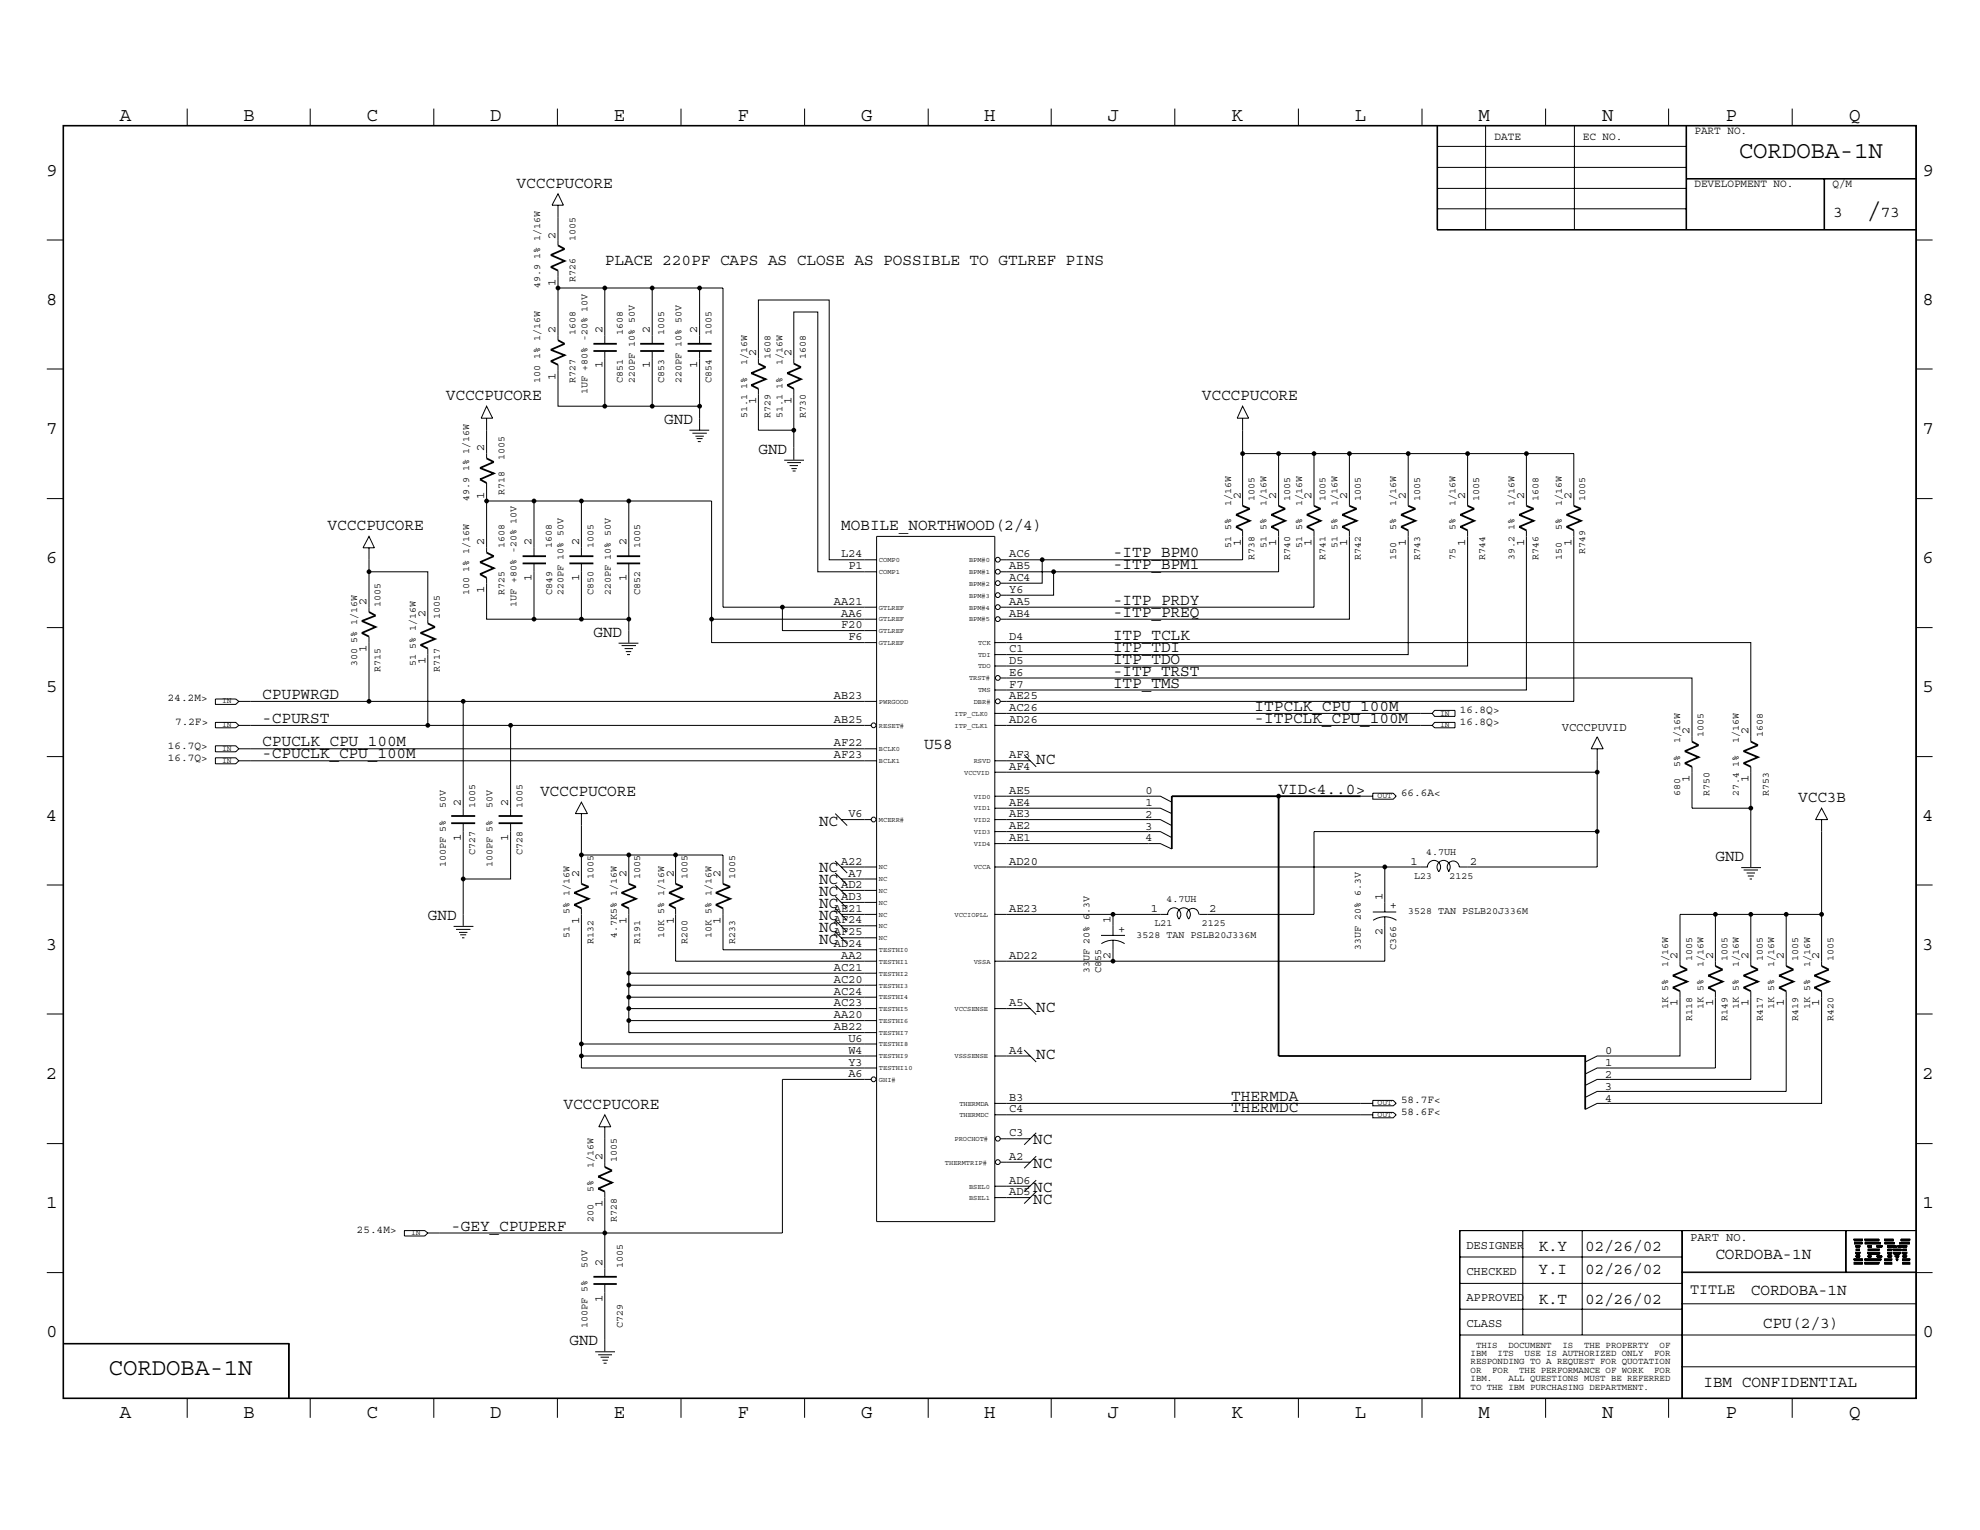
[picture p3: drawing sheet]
<svg xmlns="http://www.w3.org/2000/svg" width="279mm" height="216mm" viewBox="0 0 279 216" stroke-linecap="round" stroke-linejoin="round" font-family="sans-serif">
<g fill="none" stroke="#000" stroke-width=".25">
<path d="M78.7 34.6l1 .5-2 .9 2 .8-2 .9 1 .5M78.7 48l1 .5-2 .9 2 .7-2 .9 1 .5M83.7 49.5h3.3M83.7 48.5h3.3M90.3 49.5h3.4M90.3 48.5h3.4M97 49.5h3.4M97 48.5h3.4M107 51.3l1 .5-2 .9 2 .8-2 .9 1 .5M112 51.3l1 .5-1.9 .9 1.9 .8-1.9 .9 .9 .5M68.7 78l1 .5-2 .8 2 .9-2 .8 1 .5M68.7 64.7l1 .5-2 .8 2 .8-2 .8 1 .6"/>
<path d="M73.7 79.5h3.3M73.7 78.5h3.3M80.3 79.5h3.4M80.3 78.5h3.4M87 79.5h3.3M87 78.5h3.3M175.3 71.4l1.1 .4-2 .8 2 .9-2 .8 .9 .5M180.4 71.4l1 .4-2 .8 2 .9-2 .8 1 .5M185.4 71.4l1 .4-2 .8 2 .9-2 .8 1 .5M190.4 71.4l1 .4-2 .8 2 .9-2 .8 1 .5M198.7 71.4l1 .4-2 .8 2 .9-2 .8 1 .5M207.1 71.4l.9 .4-1.9 .8 1.9 .9-1.9 .8 1 .5"/>
<path d="M215.4 71.4l1 .4-2 .8 2 .9-2 .8 1 .5M222.1 71.4l1 .4-2 .8 2 .9-2 .8 1 .5M52.1 86.4l.9 .5-1.9 .7 1.9 .9-1.9 .8 1 .5M60.4 88l1 .5-2 .8 2 .9-2 .8 1 .5M63.7 116.2h3.4M63.7 115.1h3.4M70.4 116.2h3.3M70.4 115.1h3.3M180.4 112.4v36.6h43.3v7.5M192 112.4h-26.6v7.4M238.8 104.6l.9 .6-2 .8 2 .8-2 .9 1.1 .5M247.1 104.6l1 .6-2.1 .8 2.1 .8-2.1 .9 1.1 .5"/>
<path d="M82 124.7l1.1 .4-2.1 .9 2.1 .8-2.1 .9 1 .5M88.7 124.7l1 .4-2 .9 2 .8-2 .9 1 .5M95.3 124.7l1.1 .4-2 .9 2 .8-2 .9 .9 .5M102 124.7l1 .4-2 .9 2 .8-2 .9 1 .5M237.1 136.3l1 .5-2 .9 2 .8-2 .9 1 .5M242.1 136.3l1 .5-2.1 .9 2.1 .8-2.1 .9 1.1 .5M247.1 136.3l1 .5-2.1 .9 2.1 .8-2.1 .9 1.1 .5M252.1 136.3l1 .5-2.1 .9 2.1 .8-2.1 .9 1.1 .5M257 136.3l1.1 .5-2.1 .9 2.1 .8-2.1 .9 1 .5M85.3 164.7l1.1 .5-2 .8 2 .9-2 .8 .9 .4M83.7 181.2h3.3M83.7 180.2h3.3"/>
</g>
<g fill="none" stroke="#000" stroke-width=".14">
<path d="M8.9 17.7h261.5v179.7h-261.5zM9 17.8h261.3v179.5h-261.3zM26.4 15.3v2.4M43.8 15.3v2.4M61.2 15.3v2.4M78.7 15.3v2.4M96.1 15.3v2.4M113.5 15.3v2.4M131 15.3v2.4M148.3 15.3v2.4M165.8 15.3v2.4M183.2 15.3v2.4"/>
<path d="M200.7 15.3v2.4M202.8 17.7v14.7h67.6M202.9 17.7v14.7M209.6 17.7v14.7M218.1 15.3v2.4M222.2 17.7v14.7M235.5 15.3v2.4M237.9 17.7v14.7M238 17.7v14.7M252.9 15.3v2.4M6.6 33.9h2.3M78.7 27.3l.8 1.7h-1.6z"/>
<path d="M78.7 38.2v2.4h6.6M78.7 29v5.6M202.8 26.6h35.1M202.8 23.6h35.1M202.8 20.7h35.1M202.9 29.5h35M237.9 25.2h32.5M257.4 25.2v7.2M257.5 25.2v7.2M270.4 33.9h2.3M6.6 52.1h2.3M68.7 57.3l.8 1.7h-1.6z"/>
<path d="M68.7 59v5.7M78.7 51.5v5.8h6.6M78.7 40.6v7.4M85.3 40.6v7.9M85.3 49.5v7.8M85.3 40.6h16.7v45.1h21.7M85.3 57.3h13.4M92 40.6v7.9M92 49.5v7.8M98.7 40.6v7.9M98.7 49.5v11.2M107 51.3v-9h10v36.7h6.7"/>
<path d="M107 54.9v5.8h5M112 51.3v-7.3h3.4v36.7h8.3M112 54.9v10M175.3 57.3l.9 1.7h-1.6zM175.3 59v5h5.1M270.4 52.1h2.3M6.6 70.4h2.3M52.1 75.7l.7 1.6h-1.6zM52.1 77.3v9.1M68.7 68.2v2.5h6.7M68.7 70.7v7.3M75.4 70.7v7.8"/>
<path d="M75.4 79.5v7.9M75.4 70.7h25v20h23.3M82 70.7v7.8M82 79.5v7.9M88.7 70.7v7.8M88.7 79.5v11.2M97.3 60.7h2.8M97.7 61.1h2M98.1 61.6h1.2M98.3 61.9h.8M98.5 62.3h.4M110.7 64.9h2.8"/>
<path d="M111.1 65.3h1.9M111.4 65.7h1.2M111.7 66.1h.7M111.8 66.5h.5M123.7 75.7h16.7v96.7h-16.7zM141.1 79h6M175.3 74.8v4.2h-28.2v3.3h-6M175.3 64v7.4M180.4 74.8v5.9h-31.7v3.3h-7.6M180.4 64v7.4M180.4 64h5M185.4 74.8v10.9h-44.3"/>
<path d="M190.4 74.8v12.6h-49.3M190.4 64h-5v7.4M190.4 64v7.4M190.4 64h31.7v7.4M198.7 74.8v17.6h-58.3M198.7 64v7.4M207.1 74.8v19.2h-66.7M207.1 64v7.4M215.4 74.8v22.6h-75M215.4 64v7.4M222.1 74.8v24.2h-81M270.4 70.4h2.3"/>
<path d="M6.6 88.6h2.3M30.4 98.6h2.9l.4 .4-.4 .4h-2.9zM33.7 99h90M52.1 80.7h8.3v7.3M52.1 89.8v9.2M60.4 91.5v10.9M65.4 99v16.1M68.7 81.5v5.9h6.7M75.4 87.4h13.3M87.3 90.8h2.8M87.7 91.1h2M88.1 91.5h1.2"/>
<path d="M88.3 91.9h.8M88.5 92.4h.4M100.4 87.4h23.3M110.4 85.7v3.3h13.3M140.4 90.7h106.7v13.9M141.1 95.7h97.7v8.9M141.1 80.7h7.6M270.4 88.6h2.3M6.6 106.8h2.3M30.4 106.9h2.9l.4 .5-.4 .4h-2.9zM30.4 101.9h2.9l.4 .5-.4 .3h-2.9zM30.4 105.2h2.9l.4 .5-.4 .4h-2.9z"/>
<path d="M33.7 105.7h90M33.7 107.4h90M33.7 102.4h89.2M65.4 116.2v7.8M72.1 116.2v7.8h-6.7v6.6M72.1 102.4v12.7M82 113.2l.9 1.6h-1.7zM82 114.8v9.9M117.9 114.8l1.6 1.7M118.7 115.7h4.2M140.4 119h23.3l1.7 .8M140.4 115.7h23.3l1.7 .8"/>
<path d="M140.4 117.3h23.3l1.7 .9M140.4 114h23.3l1.7 .8M140.4 112.4h23.3l1.7 .8M140.4 107.4h5M140.4 102.4h61.7M140.4 100.7h61.7M144.5 106.5l1.7 1.7M192 112.4h1.7M193.7 111.9h2.9l.4 .5-.4 .4h-2.9zM202.4 101.9h2.9v.8h-2.9l-.3-.3zM202.4 100.2h2.9v.9h-2.9l-.3-.4zM225.4 117.3v5h-19.5a.85 .85 0 0 0-1.2-.7 .85 .85 0 0 0-.2 1.4"/>
<path d="M225.4 109v8.3h-40v11.7h-16.2M225.4 105.7v3.3h-85M225.4 104l.8 1.7h-1.7zM238.8 108.2v5.8h8.3M247.1 108.2v14.1M257 114l.9 1.7h-1.7zM257 115.7v13.3h-4.9M270.4 106.8h2.3M6.6 124.9h2.3M64 130.7h2.8M64.3 131.1h2.1M64.8 131.6h1.2"/>
<path d="M64.9 131.9h.9M65.2 132.3h.3M82 128.2v22.5h41.7M82 120.6h20v4.1M88.7 120.6v4.1M88.7 128.2v9.1M88.7 139v6.7h35M88.7 139h35M95.3 128.2v7.4h28.4M95.3 120.6v4.1M102 128.2v5.8h21.7M117.9 131.5l1.6 1.7"/>
<path d="M117.9 121.5l1.6 1.7M117.9 126.5l1.6 1.7M117.9 129.9l1.6 1.6M117.9 124.9l1.6 1.6M117.9 123.2l1.6 1.7M117.9 128.2l1.6 1.7M118.7 129h5M118.7 122.3h5M118.7 124h5M118.7 132.3h5M118.7 130.6h5M118.7 127.3h5"/>
<path d="M118.7 125.6h5M123.7 137.3h-35v1.7M140.4 129h24.4M140.4 122.3h61.1M155.4 132h3.3M155.4 133.2a2.96 2.96 0 0 1 3.3 0M157.1 129v3M157.1 132.7v2.9M164.8 129a.93 .93 0 0 1 1.2-.8 .93 .93 0 0 1 .4 1.5M166.4 129.7a.93 .93 0 0 1 0-1.3 .93 .93 0 0 1 1.3 0 .93 .93 0 0 1 0 1.3M169.2 129a.85 .85 0 0 0-1.2-.7 .85 .85 0 0 0-.2 1.4M193.7 128.7h3.3"/>
<path d="M193.8 129.9a2.96 2.96 0 0 1 3.3 0M195.4 129.4v6.2h-55M195.4 122.3v6.4M201.4 122.3a.93 .93 0 0 1 1.3-.8 .93 .93 0 0 1 .3 1.5M203 123a.93 .93 0 0 1 0-1.3 .93 .93 0 0 1 1.4 0 .93 .93 0 0 1 0 1.3M237.1 139.9v9.1h-11.7l-1.7 .9M237.1 136.3v-7.3h5v7.3M242.1 139.9v10.8h-16.7l-1.7 .9M242.1 129h5v7.3M245.7 122.4h2.8M246 122.8h2.1M246.5 123.2h1.1"/>
<path d="M246.6 123.6h.9M246.9 124h.3M247.1 139.9v12.4h-21.7l-1.7 .9M247.1 129h5v7.3M252.1 139.9v14.1h-26.7l-1.7 .9M257 139.9v15.8h-31.6l-1.7 .8M257 129v7.3M270.4 124.9h2.3M6.6 143.1h2.3M82 149h41.7M82 147.3h41.7M85.3 157.3l.9 1.7h-1.7z"/>
<path d="M85.3 159v5.7M88.7 142.3h35M88.7 144h35M88.7 140.7h35M122.9 152.3h-12.5v21.7h-50M140.4 157.3h53.3M140.4 155.7h53.3M140.4 149h5M140.4 142.3h5M144.5 148.2l1.7 1.7M144.5 141.5l1.7 1.7M146.2 159.9l-1.7 1.6"/>
<path d="M193.7 157h2.9l.4 .3-.4 .4h-2.9zM193.7 155.3h2.9l.4 .4-.4 .3h-2.9zM270.4 143.1h2.3M6.6 179.6h2.3M6.6 161.4h2.3M57.1 173.7h2.8l.5 .3-.5 .4h-2.8zM85.3 168.1v12.1M140.4 169h5M140.4 167.4h5M141.1 164h4.3M141.1 160.7h4.3M146.2 163.2l-1.7 1.6"/>
<path d="M146.2 168.1l-1.7 1.7M146.2 166.5l-1.7 1.6M206 177.4h31.3M214.9 173.7v14.7M223.3 173.7v14.7M237.3 173.7v23.6M237.3 179.5h33.1M237.3 179.6h35.4M237.4 173.7v23.6M260.4 173.7v5.9M260.5 173.7v5.9M261.6 178.3h1.2v.1h-1.2z"/>
<path d="M261.6 177.7h1.2v.1h-1.2zM261.6 177.6h1.2v.1h-1.2zM261.6 174.9h1.2v.1h-1.2zM261.6 174.8h1.2v.1h-1.2zM261.6 178.1h1.2v.1h-1.2h1.2h-1.2zM261.6 177.9h1.2h-1.2M261.6 175.5h1.2h-1.2M261.6 175.4h1.2h-1.2M261.6 175.3h1.2h-1.2M261.6 175.1h1.2h-1.2M261.9 176.8h.6v.1h-.6zM261.9 176.7h.6v.1h-.6z"/>
<path d="M261.9 175.9h.6h-.6zM261.9 175.8h.6v.1h-.6zM261.9 177.4h.6h-.6M261.9 177.2h.6v.1h-.6h.6h-.6zM261.9 177h.6h-.6M261.9 176.4h.6h-.6M261.9 176.3h.6h-.6M261.9 176h.6h-.6M263.1 178.3h2v.1h-2zM263.1 174.9h2.1v.1h-2.1zM263.1 174.8h2v.1h-2zM263.1 177.7h2.3v.1h-2.3z"/>
<path d="M263.1 177.6h2.3v.1h-2.3zM263.1 178.1h2.1v.1h-2.1h2.1h-2.1zM263.1 175.1h2.1h-2.1M263.1 177.9h2.3h-2.3M263.1 175.5h2.3h-2.3M263.1 175.4h2.3h-2.3M263.1 175.3h2.3h-2.3M263.6 176.8h1.7v.1h-1.7zM263.6 176.7h1.6v.1h-1.6zM263.6 175.9h.5h-.5zM263.6 175.8h.5v.1h-.5zM263.6 177h1.7h-1.7"/>
<path d="M263.6 176.4h1.6h-1.6M263.6 176.4h1.7h-1.7M263.6 176.3h1.7h-1.7M263.6 177.4h.5h-.5M263.6 177.2h.5v.1h-.5h.5h-.5zM263.6 176h.5h-.5M264.8 175.9h.8h-.8zM264.8 175.8h.8v.1h-.8zM264.8 177.4h.8h-.8M264.8 177.2h.7v.1h-.7h.8h-.8zM264.8 176h.7h-.7M265.9 178.3h1.1v.1h-1.1z"/>
<path d="M265.9 177.7h1.1v.1h-1.1zM265.9 177.6h1.1v.1h-1.1zM265.9 174.9h1.2v.1h-1.2zM265.9 174.8h1.2v.1h-1.2zM265.9 178.1h1.1v.1h-1.1h1.1h-1.1zM265.9 177.9h1.1h-1.1M265.9 175.5h1.5h-1.5M265.9 175.4h1.5h-1.5M265.9 175.3h1.5h-1.5M265.9 175.1h1.3h-1.3M266.4 176.8h.6v.1h-.6zM266.4 176.7h.6v.1h-.6z"/>
<path d="M266.4 175.9h1.2h-1.2zM266.4 175.8h1.1v.1h-1.1zM266.4 177.4h.6h-.6M266.4 177.2h.6v.1h-.6h.6h-.6zM266.4 177h.6h-.6M266.4 176.4h.6h-.6M266.4 176.3h.6h-.6M266.4 176h1.2h-1.2M267 176.4h1.3h-1.3M267 176.3h1.3h-1.3M267.1 176.4h1.2h-1.2M267.2 176.8h1v.1h-1z"/>
<path d="M267.2 176.7h1v.1h-1zM267.2 177h.9h-.9M267.4 177.2h.6v.1h-.6zM267.5 177.4h.5h-.5M267.5 177.3h.5h-.5M267.5 177.6h.3v.1h-.3zM267.6 177.7h.2v.1h-.2zM267.6 177.9h.2h-.2M267.8 175.9h1.3h-1.3zM267.8 175.8h1.3v.1h-1.3zM267.8 176h1.3h-1.3M268 175.5h1.5h-1.5"/>
<path d="M268.1 175.4h1.4h-1.4M268.1 175.3h1.4h-1.4M268.2 174.9h1.3v.1h-1.3zM268.2 175.1h1.3h-1.3M268.3 174.8h1.2v.1h-1.2zM268.5 178.3h1v.1h-1zM268.5 177.7h1v.1h-1zM268.5 177.6h1v.1h-1zM268.5 176.8h.6v.1h-.6zM268.5 176.7h.6v.1h-.6zM268.5 178.1h1v.1h-1h1h-1zM268.5 177.9h1h-1"/>
<path d="M268.5 177.4h.6h-.6M268.5 177.2h.6v.1h-.6h.6h-.6zM268.5 177h.6h-.6M268.5 176.4h.6h-.6M268.5 176.3h.6h-.6M270.4 173.7h-64.4v23.6M270.4 161.4h2.3M8.9 189.6h31.9v7.7M8.9 189.7h31.9M26.4 197.3v2.8M40.7 189.6v7.7M43.8 197.3v2.8"/>
<path d="M61.2 197.3v2.8M78.7 197.3v2.8M84 190.8h2.8M84.4 191.2h2M84.8 191.5h1.1M85 191.9h.8M85.2 192.4h.4M85.3 181.2v9.5M96.1 197.3v2.8M113.5 197.3v2.8M131 197.3v2.8M148.3 197.3v2.8"/>
<path d="M165.8 197.3v2.8M183.2 197.3v2.8M200.7 197.3v2.8M206 188.4h64.4M206 184.7h31.3M206 181.1h31.3M218.1 197.3v2.8M235.5 197.3v2.8M237.3 192.9h33.1M237.3 184h33.1M252.9 197.3v2.8"/>
<circle cx="140.8" cy="79" r=".34"/>
<circle cx="140.8" cy="82.3" r=".34"/>
<circle cx="140.8" cy="87.4" r=".34"/>
<circle cx="140.8" cy="85.7" r=".34"/>
<circle cx="140.8" cy="80.7" r=".34"/>
<circle cx="140.8" cy="84" r=".34"/>
<circle cx="140.8" cy="95.7" r=".34"/>
<circle cx="140.8" cy="99" r=".34"/>
<circle cx="123.3" cy="115.6" r=".34"/>
<circle cx="123.3" cy="102.4" r=".34"/>
<circle cx="123.3" cy="152.3" r=".34"/>
<circle cx="140.8" cy="164" r=".34"/>
<circle cx="140.8" cy="160.7" r=".34"/>
</g>
<g fill="#000">
<circle cx="78.7" cy="40.6" r=".34"/>
<circle cx="85.3" cy="57.3" r=".34"/>
<circle cx="85.3" cy="40.6" r=".34"/>
<circle cx="92" cy="40.6" r=".34"/>
<circle cx="92" cy="57.3" r=".34"/>
<circle cx="98.7" cy="40.6" r=".34"/>
<circle cx="98.7" cy="57.3" r=".34"/>
<circle cx="68.7" cy="70.7" r=".34"/>
<circle cx="75.4" cy="70.7" r=".34"/>
<circle cx="82" cy="70.7" r=".34"/>
<circle cx="88.7" cy="70.7" r=".34"/>
<circle cx="112" cy="60.7" r=".34"/>
<circle cx="147.1" cy="79" r=".34"/>
<circle cx="175.3" cy="64" r=".34"/>
<circle cx="180.4" cy="64" r=".34"/>
<circle cx="185.4" cy="64" r=".34"/>
<circle cx="190.4" cy="64" r=".34"/>
<circle cx="198.7" cy="64" r=".34"/>
<circle cx="207.1" cy="64" r=".34"/>
<circle cx="215.4" cy="64" r=".34"/>
<circle cx="52.1" cy="80.7" r=".34"/>
<circle cx="52.1" cy="99" r=".34"/>
<circle cx="65.4" cy="99" r=".34"/>
<circle cx="75.4" cy="87.4" r=".34"/>
<circle cx="82" cy="87.4" r=".34"/>
<circle cx="88.7" cy="87.4" r=".34"/>
<circle cx="100.4" cy="87.4" r=".34"/>
<circle cx="110.4" cy="85.7" r=".34"/>
<circle cx="148.7" cy="80.7" r=".34"/>
<circle cx="60.4" cy="102.4" r=".34"/>
<circle cx="72.1" cy="102.4" r=".34"/>
<circle cx="180.4" cy="112.3" r=".34"/>
<circle cx="225.4" cy="109" r=".34"/>
<circle cx="225.4" cy="117.3" r=".34"/>
<circle cx="247.1" cy="114" r=".34"/>
<circle cx="65.4" cy="124" r=".34"/>
<circle cx="82" cy="120.6" r=".34"/>
<circle cx="88.7" cy="137.3" r=".34"/>
<circle cx="88.7" cy="120.6" r=".34"/>
<circle cx="88.7" cy="139" r=".34"/>
<circle cx="95.3" cy="120.6" r=".34"/>
<circle cx="157.1" cy="129" r=".34"/>
<circle cx="157.1" cy="135.6" r=".34"/>
<circle cx="195.4" cy="122.3" r=".34"/>
<circle cx="242.1" cy="129" r=".34"/>
<circle cx="247.1" cy="129" r=".34"/>
<circle cx="252.1" cy="129" r=".34"/>
<circle cx="257" cy="129" r=".34"/>
<circle cx="82" cy="149" r=".34"/>
<circle cx="82" cy="147.3" r=".34"/>
<circle cx="88.7" cy="142.3" r=".34"/>
<circle cx="88.7" cy="144" r=".34"/>
<circle cx="88.7" cy="140.7" r=".34"/>
<circle cx="85.3" cy="174" r=".34"/>
</g>
<g font-size="3.4">
<text x="245.4" y="22.4">CORDOBA-1N</text>
<text x="263.5" y="30.7">/</text>
<text x="15.3" y="194.1">CORDOBA-1N</text>
</g>
<g font-size="2.7">
<text x="16.9" y="17">A</text>
<text x="34.4" y="17">B</text>
<text x="51.7" y="17">C</text>
<text x="69.2" y="17">D</text>
<text x="86.6" y="17">E</text>
<text x="104.1" y="17">F</text>
<text x="121.5" y="17">G</text>
<text x="138.9" y="17">H</text>
<text x="156.3" y="17">J</text>
<text x="173.7" y="17">K</text>
<text x="191.2" y="17">L</text>
<text x="208.6" y="17">M</text>
<text x="226.1" y="17">N</text>
<text x="243.5" y="17">P</text>
<text x="260.9" y="17">Q</text>
<text x="6.5" y="24.8">9</text>
<text x="271.3" y="24.8">9</text>
<text x="6.5" y="43">8</text>
<text x="271.3" y="43">8</text>
<text x="6.5" y="61.2">7</text>
<text x="271.3" y="61.2">7</text>
<text x="6.5" y="79.4">6</text>
<text x="271.3" y="79.4">6</text>
<text x="6.5" y="97.6">5</text>
<text x="271.3" y="97.6">5</text>
<text x="6.5" y="115.8">4</text>
<text x="271.3" y="115.8">4</text>
<text x="6.5" y="134">3</text>
<text x="271.3" y="134">3</text>
<text x="6.5" y="152.2">2</text>
<text x="271.3" y="152.2">2</text>
<text x="6.5" y="170.4">1</text>
<text x="271.3" y="170.4">1</text>
<text x="6.5" y="188.6">0</text>
<text x="271.3" y="188.6">0</text>
<text x="16.9" y="200.1">A</text>
<text x="34.4" y="200.1">B</text>
<text x="51.7" y="200.1">C</text>
<text x="69.2" y="200.1">D</text>
<text x="86.6" y="200.1">E</text>
<text x="104.1" y="200.1">F</text>
<text x="121.5" y="200.1">G</text>
<text x="138.9" y="200.1">H</text>
<text x="156.3" y="200.1">J</text>
<text x="173.7" y="200.1">K</text>
<text x="191.2" y="200.1">L</text>
<text x="208.6" y="200.1">M</text>
<text x="226.1" y="200.1">N</text>
<text x="243.5" y="200.1">P</text>
<text x="260.9" y="200.1">Q</text>
</g>
<g font-size="2.3">
<text x="72.9" y="26.5">VCCCPUCORE</text>
<text x="258.7" y="30.6">3</text>
<text x="265.4" y="30.6">73</text>
<text x="85.3" y="37.3">PLACE 220PF CAPS AS CLOSE AS POSSIBLE TO GTLREF PINS</text>
<text x="62.9" y="56.5">VCCCPUCORE</text>
<text x="93.7" y="59.9">GND</text>
<text x="169.6" y="56.5">VCCCPUCORE</text>
<text x="107" y="64">GND</text>
<text x="46.2" y="74.8">VCCCPUCORE</text>
<text x="118.7" y="74.8">MOBILE_NORTHWOOD(2/4)</text>
<text x="157.1" y="78.7">-ITP_BPM0</text>
<text x="157.1" y="80.3">-ITP_BPM1</text>
<text x="83.7" y="89.8">GND</text>
<text x="157.1" y="87">-ITP_PREQ</text>
<text x="157.1" y="85.3">-ITP_PRDY</text>
<text x="157.1" y="90.3">ITP_TCLK</text>
<text x="157.1" y="92">ITP_TDI</text>
<text x="157.1" y="93.6">ITP_TDO</text>
<text x="157.1" y="95.3">-ITP_TRST</text>
<text x="37" y="98.6">CPUPWRGD</text>
<text x="157.1" y="97">ITP_TMS</text>
<text x="177" y="100.3">ITPCLK_CPU_100M</text>
<text x="37" y="105.3">CPUCLK_CPU_100M</text>
<text x="37" y="107">-CPUCLK_CPU_100M</text>
<text x="37" y="102">-CPURST</text>
<text x="130.4" y="105.7">U58</text>
<text x="146.2" y="107.8">NC</text>
<text x="177" y="102">-ITPCLK_CPU_100M</text>
<text x="76.2" y="112.4">VCCCPUCORE</text>
<text x="180.4" y="112">VID&lt;4..0&gt;</text>
<text x="253.7" y="113.2">VCC3B</text>
<text x="115.6" y="116.5">NC</text>
<text x="115.6" y="123.1">NC</text>
<text x="115.6" y="124.8">NC</text>
<text x="242.1" y="121.5">GND</text>
<text x="60.4" y="129.9">GND</text>
<text x="115.6" y="128.1">NC</text>
<text x="115.6" y="131.5">NC</text>
<text x="115.6" y="126.5">NC</text>
<text x="115.6" y="129.8">NC</text>
<text x="115.6" y="133.2">NC</text>
<text x="146.2" y="142.7">NC</text>
<text x="146.2" y="149.4">NC</text>
<text x="173.7" y="155.4">THERMDA</text>
<text x="79.5" y="156.5">VCCCPUCORE</text>
<text x="145.8" y="161.5">NC</text>
<text x="173.7" y="157">THERMDC</text>
<text x="145.8" y="164.8">NC</text>
<text x="63.7" y="173.7">-GEY_CPUPERF</text>
<text x="145.8" y="169.8">NC</text>
<text x="145.8" y="168.1">NC</text>
<text x="217.1" y="176.5">K.Y</text>
<text x="217.1" y="179.8">Y.I</text>
<text x="223.7" y="176.5">02/26/02</text>
<text x="223.7" y="179.8">02/26/02</text>
<text x="242.1" y="177.7">CORDOBA-1N</text>
<text x="217.1" y="184">K.T</text>
<text x="223.7" y="184">02/26/02</text>
<text x="247.1" y="182.7">CORDOBA-1N</text>
<text x="80.3" y="189.8">GND</text>
<text x="248.8" y="187.4">CPU(2/3)</text>
<text x="240.4" y="195.7">IBM CONFIDENTIAL</text>
</g>
<text font-size="2.1" x="238.5" y="182.5">TITLE</text>
<g font-size="1.7">
<text x="78.4" y="33.7" transform="rotate(-90 78.4 33.7)">2</text>
<text x="78.4" y="40.3" transform="rotate(-90 78.4 40.3)">1</text>
<text x="78.4" y="47" transform="rotate(-90 78.4 47)">2</text>
<text x="85" y="47" transform="rotate(-90 85 47)">2</text>
<text x="91.7" y="47" transform="rotate(-90 91.7 47)">2</text>
<text x="98.4" y="47" transform="rotate(-90 98.4 47)">2</text>
<text x="78.4" y="53.7" transform="rotate(-90 78.4 53.7)">1</text>
<text x="85" y="52" transform="rotate(-90 85 52)">1</text>
<text x="91.7" y="52" transform="rotate(-90 91.7 52)">1</text>
<text x="98.4" y="52" transform="rotate(-90 98.4 52)">1</text>
<text x="106.7" y="50.3" transform="rotate(-90 106.7 50.3)">2</text>
<text x="111.7" y="50.3" transform="rotate(-90 111.7 50.3)">2</text>
<text x="106.7" y="57" transform="rotate(-90 106.7 57)">1</text>
<text x="111.7" y="57" transform="rotate(-90 111.7 57)">1</text>
<text x="68.3" y="63.7" transform="rotate(-90 68.3 63.7)">2</text>
<text x="68.3" y="70.4" transform="rotate(-90 68.3 70.4)">1</text>
<text x="175.1" y="70.4" transform="rotate(-90 175.1 70.4)">2</text>
<text x="180.1" y="70.4" transform="rotate(-90 180.1 70.4)">2</text>
<text x="185.1" y="70.4" transform="rotate(-90 185.1 70.4)">2</text>
<text x="190.1" y="70.4" transform="rotate(-90 190.1 70.4)">2</text>
<text x="198.4" y="70.4" transform="rotate(-90 198.4 70.4)">2</text>
<text x="206.8" y="70.4" transform="rotate(-90 206.8 70.4)">2</text>
<text x="215.1" y="70.4" transform="rotate(-90 215.1 70.4)">2</text>
<text x="221.7" y="70.4" transform="rotate(-90 221.7 70.4)">2</text>
<text x="68.3" y="77" transform="rotate(-90 68.3 77)">2</text>
<text x="75" y="77" transform="rotate(-90 75 77)">2</text>
<text x="81.7" y="77" transform="rotate(-90 81.7 77)">2</text>
<text x="88.4" y="77" transform="rotate(-90 88.4 77)">2</text>
<text x="175.1" y="77" transform="rotate(-90 175.1 77)">1</text>
<text x="180.1" y="77" transform="rotate(-90 180.1 77)">1</text>
<text x="185.1" y="77" transform="rotate(-90 185.1 77)">1</text>
<text x="190.1" y="77" transform="rotate(-90 190.1 77)">1</text>
<text x="198.4" y="77" transform="rotate(-90 198.4 77)">1</text>
<text x="206.8" y="77" transform="rotate(-90 206.8 77)">1</text>
<text x="215.1" y="77" transform="rotate(-90 215.1 77)">1</text>
<text x="221.7" y="77" transform="rotate(-90 221.7 77)">1</text>
<text x="68.3" y="83.7" transform="rotate(-90 68.3 83.7)">1</text>
<text x="75" y="82" transform="rotate(-90 75 82)">1</text>
<text x="81.7" y="82" transform="rotate(-90 81.7 82)">1</text>
<text x="88.4" y="82" transform="rotate(-90 88.4 82)">1</text>
<text x="118.7" y="78.7">L24</text>
<text x="119.7" y="80.3">P1</text>
<text x="142.4" y="78.7">AC6</text>
<text x="142.4" y="80.3">AB5</text>
<text x="142.4" y="82">AC4</text>
<text x="142.4" y="83.7">Y6</text>
<text x="51.7" y="85.3" transform="rotate(-90 51.7 85.3)">2</text>
<text x="60" y="87" transform="rotate(-90 60 87)">2</text>
<text x="117.7" y="85.3">AA21</text>
<text x="118.7" y="87">AA6</text>
<text x="118.7" y="88.6">F20</text>
<text x="142.4" y="85.3">AA5</text>
<text x="142.4" y="87">AB4</text>
<text x="51.7" y="92" transform="rotate(-90 51.7 92)">1</text>
<text x="60" y="93.7" transform="rotate(-90 60 93.7)">1</text>
<text x="119.7" y="90.3">F6</text>
<text x="142.4" y="90.3">D4</text>
<text x="142.4" y="92">C1</text>
<text x="142.4" y="93.6">D5</text>
<text x="142.4" y="95.3">E6</text>
<text x="117.7" y="98.6">AB23</text>
<text x="142.4" y="97">F7</text>
<text x="142.4" y="98.6">AE25</text>
<text x="142.4" y="100.3">AC26</text>
<text x="117.7" y="102">AB25</text>
<text x="117.7" y="105.3">AF22</text>
<text x="117.7" y="107">AF23</text>
<text x="142.4" y="102">AD26</text>
<text x="142.4" y="107">AF3</text>
<text x="220.4" y="103.2">VCCCPUVID</text>
<text x="238.4" y="103.6" transform="rotate(-90 238.4 103.6)">2</text>
<text x="246.7" y="103.6" transform="rotate(-90 246.7 103.6)">2</text>
<text x="65" y="113.7" transform="rotate(-90 65 113.7)">2</text>
<text x="71.7" y="113.7" transform="rotate(-90 71.7 113.7)">2</text>
<text x="142.4" y="108.7">AF4</text>
<text x="142.4" y="112">AE5</text>
<text x="142.4" y="113.7">AE4</text>
<text x="161.6" y="112.1">0</text>
<text x="161.6" y="113.7">1</text>
<text x="238.4" y="110.3" transform="rotate(-90 238.4 110.3)">1</text>
<text x="246.7" y="110.3" transform="rotate(-90 246.7 110.3)">1</text>
<text x="65" y="118.7" transform="rotate(-90 65 118.7)">1</text>
<text x="71.7" y="118.7" transform="rotate(-90 71.7 118.7)">1</text>
<text x="119.7" y="115.3">V6</text>
<text x="142.4" y="115.3">AE3</text>
<text x="142.4" y="117">AE2</text>
<text x="142.4" y="118.7">AE1</text>
<text x="161.6" y="117.1">3</text>
<text x="161.6" y="115.4">2</text>
<text x="161.6" y="118.7">4</text>
<text x="81.7" y="123.7" transform="rotate(-90 81.7 123.7)">2</text>
<text x="88.4" y="123.7" transform="rotate(-90 88.4 123.7)">2</text>
<text x="95.1" y="123.7" transform="rotate(-90 95.1 123.7)">2</text>
<text x="101.7" y="123.7" transform="rotate(-90 101.7 123.7)">2</text>
<text x="118.7" y="122">A22</text>
<text x="118.7" y="125.3">AD2</text>
<text x="119.7" y="123.7">A7</text>
<text x="142.4" y="122">AD20</text>
<text x="199.1" y="122">1</text>
<text x="207.4" y="122">2</text>
<text x="81.7" y="130.4" transform="rotate(-90 81.7 130.4)">1</text>
<text x="88.4" y="130.4" transform="rotate(-90 88.4 130.4)">1</text>
<text x="95.1" y="130.4" transform="rotate(-90 95.1 130.4)">1</text>
<text x="101.7" y="130.4" transform="rotate(-90 101.7 130.4)">1</text>
<text x="117.7" y="128.7">AE21</text>
<text x="117.7" y="130.3">AF24</text>
<text x="117.7" y="132">AF25</text>
<text x="118.7" y="127">AD3</text>
<text x="142.4" y="128.7">AE23</text>
<text x="156.7" y="130.3" transform="rotate(-90 156.7 130.3)">1</text>
<text x="157.9" y="130.6" transform="rotate(90 157.9 130.6)">+</text>
<text x="162.4" y="128.7">1</text>
<text x="170.7" y="128.7">2</text>
<text x="195.1" y="132" transform="rotate(-90 195.1 132)">2</text>
<text x="195.1" y="127" transform="rotate(-90 195.1 127)">1</text>
<text x="196.3" y="127.3" transform="rotate(90 196.3 127.3)">+</text>
<text x="117.7" y="133.7">AD24</text>
<text x="117.7" y="137">AC21</text>
<text x="118.7" y="135.4">AA2</text>
<text x="142.4" y="135.4">AD22</text>
<text x="156.7" y="135.4" transform="rotate(-90 156.7 135.4)">2</text>
<text x="236.7" y="135.4" transform="rotate(-90 236.7 135.4)">2</text>
<text x="241.7" y="135.4" transform="rotate(-90 241.7 135.4)">2</text>
<text x="246.7" y="135.4" transform="rotate(-90 246.7 135.4)">2</text>
<text x="251.7" y="135.4" transform="rotate(-90 251.7 135.4)">2</text>
<text x="256.7" y="135.4" transform="rotate(-90 256.7 135.4)">2</text>
<text x="117.7" y="138.7">AC20</text>
<text x="117.7" y="140.4">AC24</text>
<text x="117.7" y="142">AC23</text>
<text x="117.7" y="143.7">AA20</text>
<text x="142.4" y="142">A5</text>
<text x="236.7" y="142" transform="rotate(-90 236.7 142)">1</text>
<text x="241.7" y="142" transform="rotate(-90 241.7 142)">1</text>
<text x="246.7" y="142" transform="rotate(-90 246.7 142)">1</text>
<text x="251.7" y="142" transform="rotate(-90 251.7 142)">1</text>
<text x="256.7" y="142" transform="rotate(-90 256.7 142)">1</text>
<text x="117.7" y="145.4">AB22</text>
<text x="119.7" y="147">U6</text>
<text x="119.7" y="148.7">W4</text>
<text x="142.4" y="148.7">A4</text>
<text x="226.5" y="148.8">0</text>
<text x="119.7" y="150.4">Y3</text>
<text x="119.7" y="152">A6</text>
<text x="142.4" y="155.4">B3</text>
<text x="226.5" y="155.4">4</text>
<text x="226.5" y="153.8">3</text>
<text x="226.5" y="152.1">2</text>
<text x="226.5" y="150.5">1</text>
<text x="142.4" y="157">C4</text>
<text x="142.4" y="160.4">C3</text>
<text x="85" y="163.7" transform="rotate(-90 85 163.7)">2</text>
<text x="142.4" y="163.7">A2</text>
<text x="142.4" y="167">AD6</text>
<text x="85" y="170.3" transform="rotate(-90 85 170.3)">1</text>
<text x="142.4" y="168.7">AD5</text>
<text x="85" y="178.6" transform="rotate(-90 85 178.6)">2</text>
<text x="206.9" y="176.3">DESIGNER</text>
<text x="206.9" y="179.9">CHECKED</text>
<text x="238.5" y="175.1">PART NO.</text>
<text x="85" y="183.7" transform="rotate(-90 85 183.7)">1</text>
<text x="206.9" y="183.6">APPROVED</text>
<text x="206.9" y="187.3">CLASS</text>
</g>
<g font-size="1.6">
<text x="210.9" y="19.8">DATE</text>
<text x="223.4" y="19.8">EC NO.</text>
<text x="239.1" y="18.9">PART NO.</text>
<text x="239.1" y="26.4">DEVELOPMENT NO.</text>
<text x="258.6" y="26.4">Q/M</text>
<text x="23.7" y="99">24.2M&gt;</text>
<text x="206" y="100.7">16.8Q&gt;</text>
<text x="23.7" y="105.7">16.7Q&gt;</text>
<text x="23.7" y="107.4">16.7Q&gt;</text>
<text x="24.7" y="102.4">7.2F&gt;</text>
<text x="206" y="102.4">16.8Q&gt;</text>
<text x="197.7" y="112.4">66.6A&lt;</text>
<text x="197.7" y="155.7">58.7F&lt;</text>
<text x="197.7" y="157.3">58.6F&lt;</text>
<text x="50.4" y="174">25.4M&gt;</text>
</g>
<g font-size="1.4">
<text x="81.2" y="34" transform="rotate(-90 81.2 34)">1005</text>
<text x="76.2" y="40.6" transform="rotate(-90 76.2 40.6)">49.9</text>
<text x="76.2" y="36.5" transform="rotate(-90 76.2 36.5)">1% 1/16W</text>
<text x="81.2" y="39.8" transform="rotate(-90 81.2 39.8)">R726</text>
<text x="81.2" y="47.3" transform="rotate(-90 81.2 47.3)">1608</text>
<text x="87.9" y="47.3" transform="rotate(-90 87.9 47.3)">1608</text>
<text x="93.7" y="47.3" transform="rotate(-90 93.7 47.3)">1005</text>
<text x="100.4" y="47.3" transform="rotate(-90 100.4 47.3)">1005</text>
<text x="76.2" y="50.6" transform="rotate(-90 76.2 50.6)">1% 1/16W</text>
<text x="105.4" y="51.5" transform="rotate(-90 105.4 51.5)">1/16W</text>
<text x="108.7" y="50.6" transform="rotate(-90 108.7 50.6)">1608</text>
<text x="110.4" y="51.5" transform="rotate(-90 110.4 51.5)">1/16W</text>
<text x="113.7" y="50.6" transform="rotate(-90 113.7 50.6)">1608</text>
<text x="76.2" y="54" transform="rotate(-90 76.2 54)">100</text>
<text x="81.2" y="54" transform="rotate(-90 81.2 54)">R727</text>
<text x="82.9" y="55.6" transform="rotate(-90 82.9 55.6)">1UF +80% -20% 10V</text>
<text x="87.9" y="54" transform="rotate(-90 87.9 54)">C851</text>
<text x="89.6" y="54" transform="rotate(-90 89.6 54)">220PF 10% 50V</text>
<text x="93.7" y="54" transform="rotate(-90 93.7 54)">C853</text>
<text x="96.2" y="54" transform="rotate(-90 96.2 54)">220PF 10% 50V</text>
<text x="100.4" y="54" transform="rotate(-90 100.4 54)">C854</text>
<text x="105.4" y="59" transform="rotate(-90 105.4 59)">51.1</text>
<text x="105.4" y="54.9" transform="rotate(-90 105.4 54.9)">1%</text>
<text x="108.7" y="59" transform="rotate(-90 108.7 59)">R729</text>
<text x="110.4" y="59" transform="rotate(-90 110.4 59)">51.1</text>
<text x="110.4" y="54.9" transform="rotate(-90 110.4 54.9)">1%</text>
<text x="113.7" y="59" transform="rotate(-90 113.7 59)">R730</text>
<text x="71.2" y="64.9" transform="rotate(-90 71.2 64.9)">1005</text>
<text x="66.2" y="70.7" transform="rotate(-90 66.2 70.7)">49.9</text>
<text x="66.2" y="66.5" transform="rotate(-90 66.2 66.5)">1% 1/16W</text>
<text x="71.2" y="69.8" transform="rotate(-90 71.2 69.8)">R718</text>
<text x="173.7" y="71.5" transform="rotate(-90 173.7 71.5)">1/16W</text>
<text x="177" y="70.7" transform="rotate(-90 177 70.7)">1005</text>
<text x="178.7" y="71.5" transform="rotate(-90 178.7 71.5)">1/16W</text>
<text x="182" y="70.7" transform="rotate(-90 182 70.7)">1005</text>
<text x="183.7" y="71.5" transform="rotate(-90 183.7 71.5)">1/16W</text>
<text x="187" y="70.7" transform="rotate(-90 187 70.7)">1005</text>
<text x="188.7" y="71.5" transform="rotate(-90 188.7 71.5)">1/16W</text>
<text x="192" y="70.7" transform="rotate(-90 192 70.7)">1005</text>
<text x="197" y="71.5" transform="rotate(-90 197 71.5)">1/16W</text>
<text x="200.4" y="70.7" transform="rotate(-90 200.4 70.7)">1005</text>
<text x="205.4" y="71.5" transform="rotate(-90 205.4 71.5)">1/16W</text>
<text x="208.7" y="70.7" transform="rotate(-90 208.7 70.7)">1005</text>
<text x="213.7" y="71.5" transform="rotate(-90 213.7 71.5)">1/16W</text>
<text x="217.1" y="70.7" transform="rotate(-90 217.1 70.7)">1608</text>
<text x="220.4" y="71.5" transform="rotate(-90 220.4 71.5)">1/16W</text>
<text x="223.7" y="70.7" transform="rotate(-90 223.7 70.7)">1005</text>
<text x="71.2" y="77.3" transform="rotate(-90 71.2 77.3)">1608</text>
<text x="77.9" y="77.3" transform="rotate(-90 77.9 77.3)">1608</text>
<text x="83.7" y="77.3" transform="rotate(-90 83.7 77.3)">1005</text>
<text x="90.3" y="77.3" transform="rotate(-90 90.3 77.3)">1005</text>
<text x="173.7" y="77.3" transform="rotate(-90 173.7 77.3)">51</text>
<text x="173.7" y="74.8" transform="rotate(-90 173.7 74.8)">5%</text>
<text x="178.7" y="77.3" transform="rotate(-90 178.7 77.3)">51</text>
<text x="178.7" y="74.8" transform="rotate(-90 178.7 74.8)">5%</text>
<text x="183.7" y="77.3" transform="rotate(-90 183.7 77.3)">51</text>
<text x="183.7" y="74.8" transform="rotate(-90 183.7 74.8)">5%</text>
<text x="188.7" y="77.3" transform="rotate(-90 188.7 77.3)">51</text>
<text x="188.7" y="74.8" transform="rotate(-90 188.7 74.8)">5%</text>
<text x="197" y="74.8" transform="rotate(-90 197 74.8)">5%</text>
<text x="205.4" y="74.8" transform="rotate(-90 205.4 74.8)">5%</text>
<text x="213.7" y="74.8" transform="rotate(-90 213.7 74.8)">1%</text>
<text x="220.4" y="74.8" transform="rotate(-90 220.4 74.8)">5%</text>
<text x="66.2" y="84" transform="rotate(-90 66.2 84)">100</text>
<text x="66.2" y="80.7" transform="rotate(-90 66.2 80.7)">1% 1/16W</text>
<text x="71.2" y="84" transform="rotate(-90 71.2 84)">R725</text>
<text x="77.9" y="84" transform="rotate(-90 77.9 84)">C849</text>
<text x="79.5" y="84" transform="rotate(-90 79.5 84)">220PF 10% 50V</text>
<text x="83.7" y="84" transform="rotate(-90 83.7 84)">C850</text>
<text x="86.2" y="84" transform="rotate(-90 86.2 84)">220PF 10% 50V</text>
<text x="90.3" y="84" transform="rotate(-90 90.3 84)">C852</text>
<text x="177" y="79" transform="rotate(-90 177 79)">R738</text>
<text x="182" y="79" transform="rotate(-90 182 79)">R740</text>
<text x="187" y="79" transform="rotate(-90 187 79)">R741</text>
<text x="192" y="79" transform="rotate(-90 192 79)">R742</text>
<text x="197" y="79" transform="rotate(-90 197 79)">150</text>
<text x="200.4" y="79" transform="rotate(-90 200.4 79)">R743</text>
<text x="205.4" y="79" transform="rotate(-90 205.4 79)">75</text>
<text x="209.5" y="79" transform="rotate(-90 209.5 79)">R744</text>
<text x="213.7" y="79" transform="rotate(-90 213.7 79)">39.2</text>
<text x="217.1" y="79" transform="rotate(-90 217.1 79)">R746</text>
<text x="220.4" y="79" transform="rotate(-90 220.4 79)">150</text>
<text x="223.7" y="78.1" transform="rotate(-90 223.7 78.1)">R749</text>
<text x="53.7" y="85.7" transform="rotate(-90 53.7 85.7)">1005</text>
<text x="62.1" y="87.4" transform="rotate(-90 62.1 87.4)">1005</text>
<text x="72.9" y="85.7" transform="rotate(-90 72.9 85.7)">1UF +80% -20% 10V</text>
<text x="50.4" y="94" transform="rotate(-90 50.4 94)">300</text>
<text x="50.4" y="90.7" transform="rotate(-90 50.4 90.7)">5% 1/16W</text>
<text x="53.7" y="94.8" transform="rotate(-90 53.7 94.8)">R715</text>
<text x="58.7" y="94" transform="rotate(-90 58.7 94)">51</text>
<text x="58.7" y="91.5" transform="rotate(-90 58.7 91.5)">5% 1/16W</text>
<text x="62.1" y="94.8" transform="rotate(-90 62.1 94.8)">R717</text>
<text x="237.1" y="104.8" transform="rotate(-90 237.1 104.8)">1/16W</text>
<text x="240.4" y="104" transform="rotate(-90 240.4 104)">1005</text>
<text x="245.4" y="104.8" transform="rotate(-90 245.4 104.8)">1/16W</text>
<text x="248.8" y="104" transform="rotate(-90 248.8 104)">1608</text>
<text x="237.1" y="112.4" transform="rotate(-90 237.1 112.4)">680</text>
<text x="237.1" y="108.2" transform="rotate(-90 237.1 108.2)">5%</text>
<text x="241.2" y="112.4" transform="rotate(-90 241.2 112.4)">R750</text>
<text x="245.4" y="112.4" transform="rotate(-90 245.4 112.4)">27.4</text>
<text x="245.4" y="108.2" transform="rotate(-90 245.4 108.2)">1%</text>
<text x="249.6" y="112.4" transform="rotate(-90 249.6 112.4)">R753</text>
<text x="62.9" y="114" transform="rotate(-90 62.9 114)">50V</text>
<text x="67.1" y="114" transform="rotate(-90 67.1 114)">1005</text>
<text x="69.5" y="114" transform="rotate(-90 69.5 114)">50V</text>
<text x="73.7" y="114" transform="rotate(-90 73.7 114)">1005</text>
<text x="62.9" y="122.3" transform="rotate(-90 62.9 122.3)">100PF 5%</text>
<text x="67.1" y="120.6" transform="rotate(-90 67.1 120.6)">C727</text>
<text x="69.5" y="122.3" transform="rotate(-90 69.5 122.3)">100PF 5%</text>
<text x="73.7" y="120.6" transform="rotate(-90 73.7 120.6)">C728</text>
<text x="83.7" y="124" transform="rotate(-90 83.7 124)">1005</text>
<text x="90.3" y="124" transform="rotate(-90 90.3 124)">1005</text>
<text x="97" y="124" transform="rotate(-90 97 124)">1005</text>
<text x="103.7" y="124" transform="rotate(-90 103.7 124)">1005</text>
<text x="199.6" y="124">L23</text>
<text x="201.3" y="120.6">4.7UH</text>
<text x="204.6" y="124">2125</text>
<text x="80.3" y="129" transform="rotate(-90 80.3 129)">5% 1/16W</text>
<text x="162.9" y="130.6">L21</text>
<text x="164.6" y="127.3">4.7UH</text>
<text x="169.6" y="130.6">2125</text>
<text x="198.7" y="129">3528 TAN PSLB20J336M</text>
<text x="80.3" y="132.3" transform="rotate(-90 80.3 132.3)">51</text>
<text x="83.7" y="133.2" transform="rotate(-90 83.7 133.2)">R132</text>
<text x="87" y="132.3" transform="rotate(-90 87 132.3)">4.7K5% 1/16W</text>
<text x="90.3" y="133.2" transform="rotate(-90 90.3 133.2)">R191</text>
<text x="93.7" y="132.3" transform="rotate(-90 93.7 132.3)">10K 5% 1/16W</text>
<text x="97" y="133.2" transform="rotate(-90 97 133.2)">R200</text>
<text x="100.4" y="132.3" transform="rotate(-90 100.4 132.3)">10K 5% 1/16W</text>
<text x="103.7" y="133.2" transform="rotate(-90 103.7 133.2)">R233</text>
<text x="153.8" y="137.3" transform="rotate(-90 153.8 137.3)">33UF 20% 6.3V</text>
<text x="155.4" y="137.3" transform="rotate(-90 155.4 137.3)">C855</text>
<text x="160.4" y="132.3">3528 TAN PSLB20J336M</text>
<text x="192" y="134" transform="rotate(-90 192 134)">33UF 20% 6.3V</text>
<text x="197" y="134" transform="rotate(-90 197 134)">C366</text>
<text x="235.4" y="136.5" transform="rotate(-90 235.4 136.5)">1/16W</text>
<text x="238.8" y="135.6" transform="rotate(-90 238.8 135.6)">1005</text>
<text x="240.4" y="136.5" transform="rotate(-90 240.4 136.5)">1/16W</text>
<text x="243.8" y="135.6" transform="rotate(-90 243.8 135.6)">1005</text>
<text x="245.4" y="136.5" transform="rotate(-90 245.4 136.5)">1/16W</text>
<text x="248.8" y="135.6" transform="rotate(-90 248.8 135.6)">1005</text>
<text x="250.4" y="136.5" transform="rotate(-90 250.4 136.5)">1/16W</text>
<text x="253.7" y="135.6" transform="rotate(-90 253.7 135.6)">1005</text>
<text x="255.4" y="136.5" transform="rotate(-90 255.4 136.5)">1/16W</text>
<text x="258.7" y="135.6" transform="rotate(-90 258.7 135.6)">1005</text>
<text x="235.4" y="142.3" transform="rotate(-90 235.4 142.3)">1K 5%</text>
<text x="240.4" y="142.3" transform="rotate(-90 240.4 142.3)">1K 5%</text>
<text x="245.4" y="142.3" transform="rotate(-90 245.4 142.3)">1K 5%</text>
<text x="250.4" y="142.3" transform="rotate(-90 250.4 142.3)">1K 5%</text>
<text x="255.4" y="142.3" transform="rotate(-90 255.4 142.3)">1K 5%</text>
<text x="238.8" y="144" transform="rotate(-90 238.8 144)">R118</text>
<text x="243.8" y="144" transform="rotate(-90 243.8 144)">R149</text>
<text x="248.8" y="144" transform="rotate(-90 248.8 144)">R417</text>
<text x="253.7" y="144" transform="rotate(-90 253.7 144)">R419</text>
<text x="258.7" y="144" transform="rotate(-90 258.7 144)">R420</text>
<text x="83.7" y="164.8" transform="rotate(-90 83.7 164.8)">1/16W</text>
<text x="87" y="164" transform="rotate(-90 87 164)">1005</text>
<text x="83.7" y="172.4" transform="rotate(-90 83.7 172.4)">200</text>
<text x="83.7" y="168.1" transform="rotate(-90 83.7 168.1)">5%</text>
<text x="87" y="172.4" transform="rotate(-90 87 172.4)">R728</text>
<text x="82.9" y="179" transform="rotate(-90 82.9 179)">50V</text>
<text x="87.9" y="179" transform="rotate(-90 87.9 179)">1005</text>
<text x="82.9" y="187.4" transform="rotate(-90 82.9 187.4)">100PF 5%</text>
<text x="87.9" y="187.4" transform="rotate(-90 87.9 187.4)">C729</text>
</g>
<g font-size="1.3">
<text x="207.5" y="191.3">IBM</text>
<text x="208.3" y="190.2">THIS</text>
<text x="211.3" y="191.3">ITS</text>
<text x="212.9" y="190.2">DOCUMENT</text>
<text x="215.1" y="191.3">USE IS AUTHORIZED ONLY</text>
<text x="220.5" y="190.2">IS</text>
<text x="223.5" y="190.2">THE PROPERTY</text>
<text x="233.4" y="191.3">FOR</text>
<text x="234.2" y="190.2">OF</text>
<text x="207.5" y="192.5">RESPONDING TO A REQUEST FOR QUOTATION</text>
<text x="207.5" y="193.7">OR</text>
<text x="207.5" y="194.9">IBM.</text>
<text x="207.5" y="196.1">TO THE IBM PURCHASING DEPARTMENT.</text>
<text x="210.6" y="193.7">FOR</text>
<text x="212.9" y="194.9">ALL QUESTIONS MUST BE REFERRED</text>
<text x="214.4" y="193.7">THE PERFORMANCE OF WORK</text>
<text x="233.4" y="193.7">FOR</text>
</g>
<g font-size="1.1">
<text x="31.3" y="99.2">IN</text>
<text x="203.2" y="101">IN</text>
<text x="31.3" y="107.6">IN</text>
<text x="31.3" y="102.6">IN</text>
<text x="31.3" y="105.9">IN</text>
<text x="203.2" y="102.6">IN</text>
<text x="194.4" y="112.6">OUT</text>
<text x="194.4" y="156">OUT</text>
<text x="194.4" y="157.6">OUT</text>
<text x="58" y="174.2">IN</text>
</g>
<g font-size="1">
<text x="124" y="81">COMP1</text>
<text x="124" y="79.3">COMP0</text>
<text x="136.7" y="82.6">BPM#2</text>
<text x="136.7" y="81">BPM#1</text>
<text x="136.7" y="79.3">BPM#0</text>
<text x="124" y="89.3">GTLREF</text>
<text x="124" y="87.6">GTLREF</text>
<text x="124" y="86">GTLREF</text>
<text x="136.7" y="87.6">BPM#5</text>
<text x="136.7" y="86">BPM#4</text>
<text x="136.7" y="84.3">BPM#3</text>
<text x="124" y="91">GTLREF</text>
<text x="138" y="94.3">TDO</text>
<text x="138" y="92.7">TDI</text>
<text x="138" y="91">TCK</text>
<text x="124" y="99.3">PWRGOOD</text>
<text x="134.7" y="101">ITP_CLK0</text>
<text x="136.7" y="96">TRST#</text>
<text x="137.4" y="99.3">DBR#</text>
<text x="138" y="97.7">TMS</text>
<text x="124" y="107.7">BCLK1</text>
<text x="124" y="106">BCLK0</text>
<text x="124" y="102.7">RESET#</text>
<text x="134.7" y="102.7">ITP_CLK1</text>
<text x="137.4" y="107.7">RSVD</text>
<text x="136.1" y="109.3">VCCVID</text>
<text x="137.4" y="112.7">VID0</text>
<text x="124" y="116">MCERR#</text>
<text x="137.4" y="119.4">VID4</text>
<text x="137.4" y="117.7">VID3</text>
<text x="137.4" y="116">VID2</text>
<text x="137.4" y="114.3">VID1</text>
<text x="124" y="126">NC</text>
<text x="124" y="124.4">NC</text>
<text x="124" y="122.7">NC</text>
<text x="137.4" y="122.7">VCCA</text>
<text x="124" y="131">NC</text>
<text x="124" y="129.4">NC</text>
<text x="124" y="127.7">NC</text>
<text x="134.7" y="129.4">VCCIOPLL</text>
<text x="124" y="137.7">TESTHI2</text>
<text x="124" y="136">TESTHI1</text>
<text x="124" y="134.4">TESTHI0</text>
<text x="124" y="132.7">NC</text>
<text x="137.4" y="136">VSSA</text>
<text x="124" y="142.7">TESTHI5</text>
<text x="124" y="141">TESTHI4</text>
<text x="124" y="139.4">TESTHI3</text>
<text x="134.7" y="142.7">VCCSENSE</text>
<text x="124" y="149.4">TESTHI9</text>
<text x="124" y="147.7">TESTHI8</text>
<text x="124" y="146.1">TESTHI7</text>
<text x="124" y="144.4">TESTHI6</text>
<text x="134.7" y="149.4">VSSSENSE</text>
<text x="124" y="152.7">GHI#</text>
<text x="124" y="151">TESTHI10</text>
<text x="134.7" y="161">PROCHOT#</text>
<text x="135.4" y="157.6">THERMDC</text>
<text x="135.4" y="156">THERMDA</text>
<text x="133.3" y="164.3">THERMTRIP#</text>
<text x="136.7" y="167.7">BSEL0</text>
<text x="136.7" y="169.3">BSEL1</text>
</g>
</svg>
